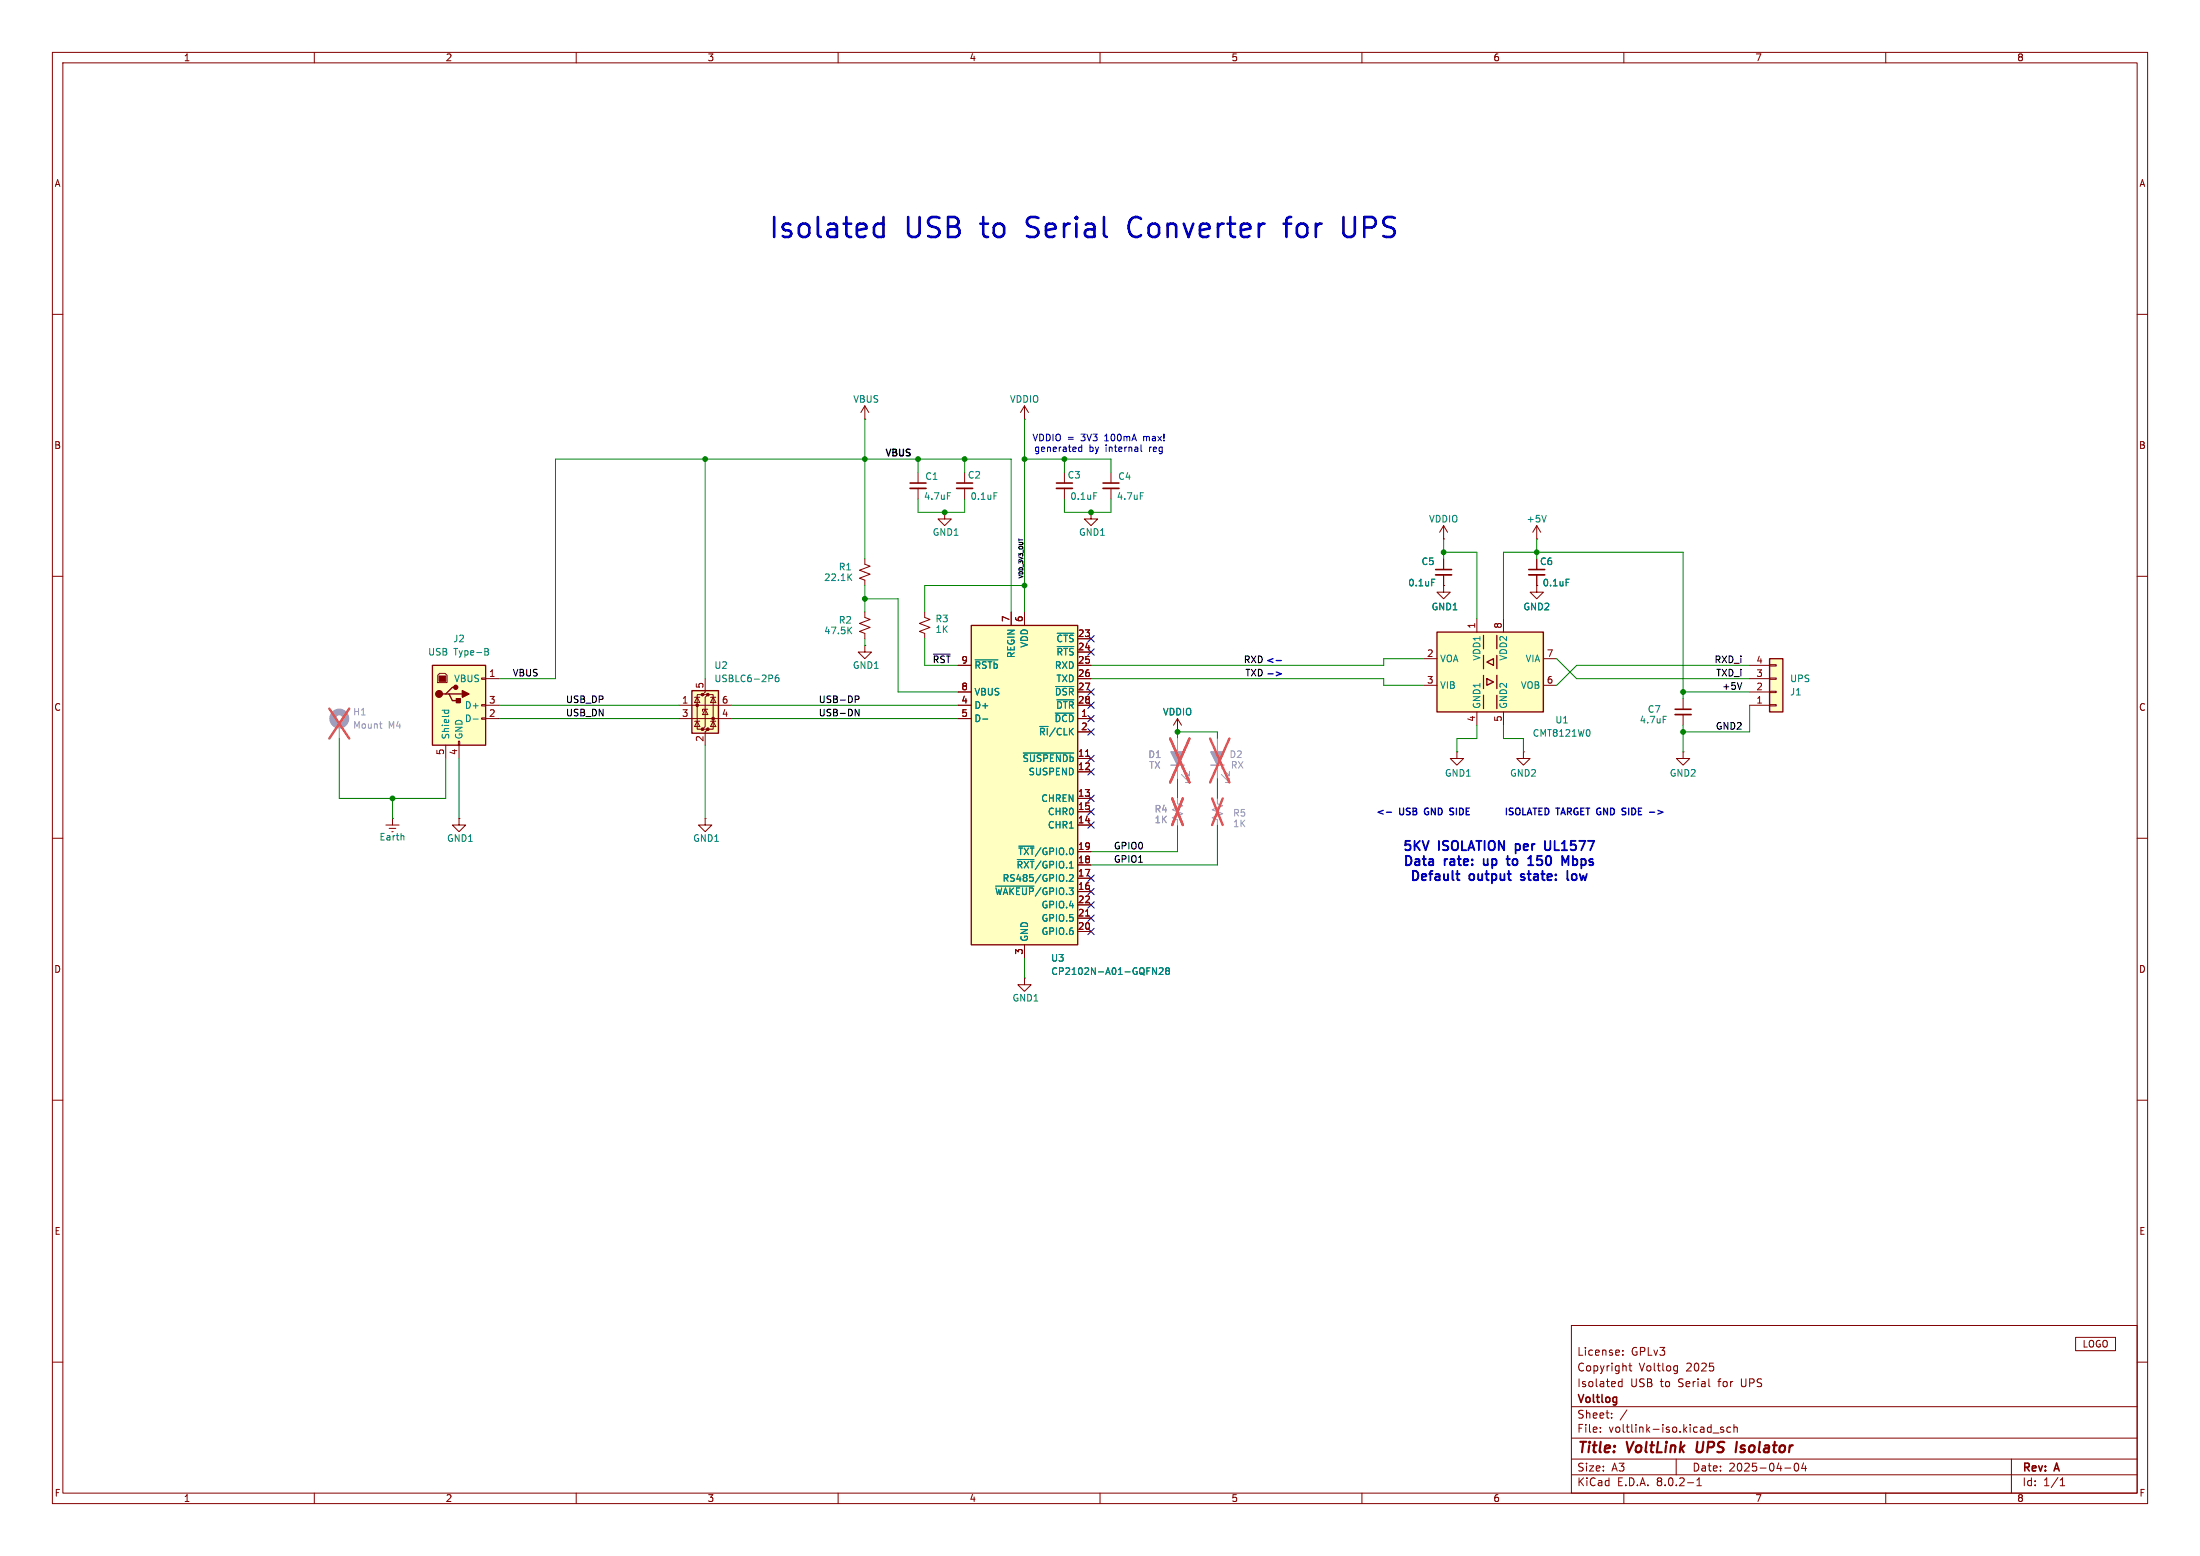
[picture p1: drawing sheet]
<svg xmlns="http://www.w3.org/2000/svg" width="420mm" height="297mm" viewBox="0 0 420 297" stroke-linecap="round" stroke-linejoin="round" font-family="sans-serif">
<g fill="none" stroke="#840000" stroke-width=".19">
<path d="M10 10h400v277h-400zM12 12h396v273h-396zM60 10v2M110 10v2M160 10v2M210 10v2M260 10v2M310 10v2M360 10v2M10 60h2M408 60h2M184.1 90.2v2"/>
<path d="M184.1 93.2v2.1M10 110h2M408 110h2M224.8 139.7h.1M224.8 137.2l-.8 1.2M224.8 137.2v2.5M224.8 137.2l.8 1.2M321.3 133.4v2M321.3 136.4v2M10 160h2M278.1 143.5v1.3h1.3l-1.3 1.3-1.2-1.3h1.2M278.1 143.5h.1"/>
<path d="M290.8 143.5v1.3h1.3l-1.3 1.3-1.2-1.3h1.2M290.8 143.5h.1M321.3 143.5v1.3h1.3l-1.3 1.3-1.3-1.3h1.3M321.3 143.5h.1M408 160h2M195.6 186.7v1.3h1.2l-1.2 1.2-1.3-1.2h1.3M195.6 186.7h.1M10 210h2M408 210h2M10 260h2M300 253h108v32h-108zM309.8 258.5v.2"/>
<path d="M309.8 257.8v.1M396.2 255.3h7.7v2.5h-7.7zM408 260h2M300 278.5h108M300 274.5h108M300 268.5h108M305.5 273.2v.2M305.5 272.5v.1M307.7 270.5v.2M307.7 269.8v.1M309.7 263.2v1.5M309.7 263.8l-.5-.1-.3 .3 .2 .6h.6"/>
<path d="M310.6 269.1l-1.3 1.9M310.9 260.7h.6M311.2 260.2v1.3l.3 .2M319.8 260.7l.4 .1M320 278.5v3M320.2 261.6l-.4 .1M320.2 260.7v1.2l-.1 .2-.4 .1M327 273.5h1.2M329 272.5l-.3-.1-.3 .2 .1 .2 .5 .2v.3h-.6M330.4 272.5l-.5-.1-.2 .3 .1 .6h.6M331 272.5l.2-.1 .4 .1 .1 .9M331 271.9v1.5"/>
<path d="M342.7 279.4l.2-.1a.8 .8 0 0 1 .5 .7 .8 .8 0 0 1-.5 .8 1 1 0 0 1-.2-1.4zM344.3 279.2l-.4 1.1h1M344.7 279.8v1M384 278.5v6.5M60 285v2M110 285v2M160 285v2M210 285v2M260 285v2M300 281.5h108M310 285v2M322.2 283h1.1"/>
<path d="M323.9 283.6h.9M323.9 282.5l.5-.4v1.5M340.7 280.2h1.2M360 285v2M393.3 283.6h.9M393.3 282.5l.4-.4v1.5"/>
</g>
<path d="M324.1 275.2l-.2 1.6 .3 .4M331.6 275.2l-.3 2M332.2 277.1l.2 .1" fill="none" stroke="#840000" stroke-width=".4"/>
<path d="M182.6 93.2h3.1M319.8 136.4h3" fill="none" stroke="#840000" stroke-width=".33"/>
<path d="M182.6 92.2h3.1M319.8 135.4h3" fill="none" stroke="#840000" stroke-width=".3"/>
<path d="M189.8 94.1h.6M317.5 136.7h.6" fill="none" stroke="#008484" stroke-width=".19"/>
<path d="M223.5 146.1h2.6" fill="none" stroke="#a1a1a1" stroke-width=".25"/>
<path d="M224.8 141v7.6M225.6 147.8l1.5 1.6v-.8v.8h-.8M225.6 146.6l1.5 1.5v-.8v.8h-.8" fill="none" stroke="#a1a1a1" stroke-width=".19"/>
<path d="M223.5 143.5h2.6l-1.3 2.6z" fill="#a1a1a1" stroke="#a1a1a1" stroke-width=".25"/>
<path d="M223.4 141l3.7 8.4M227.1 141l-3.7 8.4" fill="none" stroke="#e65255" stroke-width=".46"/>
<path d="M337.8 125.7h2.6v10.2h-2.6z" fill="#ffffc2"/>
<g fill="none" stroke="#840000" stroke-width=".19">
<path d="M165.1 77.5l-.8 1.2M165.1 77.5v2.5M165.1 77.5l.8 1.2M195.6 77.5l-.8 1.2M195.6 77.5v2.5M195.6 77.5l.7 1.2M165.1 80h.1M175.3 90.2v2M175.3 93.2v2.1M195.6 80h.1M334 134.6h3.8M334 132.1h3.8"/>
<path d="M334 129.5h3.8M334 127h3.8M337.8 126.9h1.3v.2h-1.3zM337.8 129.4h1.3v.3h-1.3zM337.8 132h1.3v.2h-1.3zM337.8 134.5h1.3v.2h-1.3z"/>
</g>
<path d="M337.8 125.7h2.6v10.2h-2.6z" fill="none" stroke="#840000" stroke-width=".25"/>
<path d="M173.7 93.2h3.1" fill="none" stroke="#840000" stroke-width=".33"/>
<path d="M173.7 92.2h3.1" fill="none" stroke="#840000" stroke-width=".3"/>
<path d="M180.9 94.1h.6" fill="none" stroke="#008484" stroke-width=".19"/>
<path d="M185.4 119.4h20.3v60.9h-20.3z" fill="#ffffc2"/>
<path d="M185.4 119.4h20.3v60.9h-20.3z" fill="none" stroke="#840000" stroke-width=".25"/>
<g fill="none" stroke="#840000" stroke-width=".19">
<path d="M208.3 97.8v1.3h1.2l-1.2 1.2-1.3-1.2h1.3M208.3 97.8h.1M165.1 106.7v1l1 .4-2 .7 2 .8-2 .8 1 .3v1.1M165.1 116.8v1.1l1 .3-2 .8 2 .8-2 .7 1 .4v1M193 116.8v2.6M195.6 116.8v2.6M293.4 111.8v1.2h1.2l-1.2 1.3-1.3-1.3h1.3M293.4 111.8h.1M165.1 123.2v1.3h1.3l-1.3 1.2-1.3-1.2h1.3M165.1 123.2h.1M182.9 137.2h2.5M182.9 127h2.5"/>
<path d="M182.9 132.1h2.5M182.9 134.6h2.5M205.7 137.2h2.6M205.7 139.7h2.6M205.7 121.9h2.6M205.7 124.5h2.6M205.7 127h2.6M205.7 129.5h2.6M205.7 132.1h2.6M205.7 134.6h2.6M73.7 157.5h2.5M74.3 158.1h1.3"/>
<path d="M74.9 156.2h.1M74.9 156.2v1.3M87.6 156.2v1.3h1.3l-1.3 1.3-1.2-1.3h1.2M87.6 156.2h.1M205.7 144.8h2.6M205.7 147.3h2.6M205.7 152.4h2.6M205.7 157.5h2.6M205.7 154.9h2.6M207.3 144.4h.7M205.7 170.2h2.6M205.7 167.6h2.6"/>
<path d="M205.7 165.1h2.6M205.7 162.6h2.6M205.7 177.8h2.6M205.7 175.3h2.6M205.7 172.7h2.6M207.3 174.8h.7M195.6 180.3v2.6"/>
</g>
<g fill="none" stroke="#008484" stroke-width=".19">
<path d="M162.1 110.1l.5 .7M162.6 109.5l-.7 .8M162.6 119.7l-.7 .7M162.1 120.2l.5 .8M186.2 126h4.3M187.6 137.3h1M201.4 136.1h3.6M201.5 131h3.5M201.8 133.6h3.2M201.8 120.9h3.2M201.8 123.4h3.2M77 159.6l.1 .7"/>
<path d="M195.3 143.7h9.7M190.1 169.1h7.3M194.2 164.1h3.2M194.5 161.5h2.9M203.6 168.1v.1M204.2 167.1l.4-.2 .3 .4-.8 .9h.8M220 184.7l.8 1.3v-1.3M221.3 184.9l.5-.2 .2 .4-.7 .9h.7M222.8 185.3l-.3-.3 .3-.3h.2l.2 .3-.2 .3M222.8 185.3l-.3 .2 .1 .4 .2 .1 .3-.1 .1-.1v-.4l-.2-.1M222.8 185.3h.2"/>
</g>
<path d="M64.8 138.4v2.6M72.4 138.2h.5M72.8 139h.1M224.8 152.4v1l1 .4-2 .8 2 .7-2 .8 1 .4v1M232.4 152.4v1l1 .4-2 .8 2 .7-2 .8 1 .4v1M232.4 141v7.6M233.2 147.8l1.5 1.6v-.8v.8h-.8M233.2 146.6l1.5 1.5v-.8v.8h-.8" fill="none" stroke="#a1a1a1" stroke-width=".19"/>
<path d="M62.9 135.3l3.8 5.7M66.7 135.3l-3.8 5.7M223.8 152.4l2 5.1M225.8 152.4l-2 5.1M231 141l3.7 8.4M231.4 152.4l2 5.1M233.4 152.4l-2 5.1M234.7 141l-3.7 8.4" fill="none" stroke="#e65255" stroke-width=".46"/>
<path d="M231.1 146.1h2.6" fill="none" stroke="#a1a1a1" stroke-width=".25"/>
<path d="M231.1 143.5h2.6l-1.3 2.6z" fill="#a1a1a1" stroke="#a1a1a1" stroke-width=".25"/>
<circle cx="64.8" cy="137.2" r="1.27" fill="none" stroke="#a1a1a1" stroke-width="1.3"/>
<path d="M82.5 127h10.2v15.2h-10.2z" fill="#ffffc2"/>
<path d="M82.5 127h10.2v15.2h-10.2zM85.1 132.5h.6l.7 1.2h1.2M85.7 132.5h2.6M87 131.2h-.6l-1.3 1.3h-.6" fill="none" stroke="#840000" stroke-width=".25"/>
<g fill="#840000" stroke="#840000" stroke-width=".25">
<path d="M88.3 131.8l1.2 .7-1.2 .6z"/>
<path d="M87.1 133.4h.8v.7h-.8z"/>
<circle cx="83.8" cy="132.5" r=".63"/>
<circle cx="87" cy="131.2" r=".38"/>
</g>
<path d="M83.8 129h1.3v1h-1.3z" fill="#840000" stroke="#840000" stroke-width=".19"/>
<g fill="none" stroke="#840000" stroke-width=".19">
<path d="M176.5 116.8v1.1l1 .3-2 .8 2 .8-2 .7 1 .4v1M83.6 128.9l.3-.4h1.1l.3 .4v1.4h-1.7zM91.9 137h.8v.3h-.8zM91.9 134.5h.8v.2h-.8zM91.9 129.4h.8v.3h-.8zM92.7 129.5h2.5M92.7 137.2h2.5M92.7 134.6h2.5M85.1 142.2v2.6M87.5 141.5h.3v.7h-.3zM87.6 142.2v2.6M134.6 156.2v1.3h1.3l-1.3 1.3-1.3-1.3h1.3"/>
<path d="M134.6 156.2h.1"/>
</g>
<path d="M84.4 135.6h1.3M84.9 135.6l-.1 .3M85.6 135.6l.1 .3M90.3 137.3h1M92.6 123.8l.6 .1v.2l-.2 .3M92.6 124.4h.4M93 124.4l.3 .2-.1 .3-.6 .1" fill="none" stroke="#008484" stroke-width=".19"/>
<path d="M132.1 131.8h5.1v8.2h-5.1z" fill="#ffffc2"/>
<g fill="#840000" stroke="#840000" stroke-width=".19">
<circle cx="133.1" cy="134.6" r=".25"/>
<circle cx="134.1" cy="139.2" r=".25"/>
<circle cx="134.1" cy="132.6" r=".25"/>
<circle cx="135.1" cy="139.2" r=".25"/>
<circle cx="135.1" cy="132.6" r=".25"/>
<circle cx="136.1" cy="137.2" r=".25"/>
</g>
<g fill="none" stroke="#840000" stroke-width=".19">
<path d="M180.3 97.8v1.3h1.3l-1.3 1.2-1.2-1.2h1.2M180.3 97.8h.1M212.1 90.2v2M212.1 93.2v2.1M293.4 102.9h.1M293.4 100.3l-.8 1.3M293.4 100.3v2.6M293.4 106.7v2M293.4 109.7v2.1M293.4 100.3l.7 1.3M129.5 137.2h10.2M129.5 134.6h10.2"/>
<path d="M132.6 137.7h1M132.6 133.1h1M133.1 133.1l.5 1h-1zM133.1 137.7l.5 1h-1zM134.1 132.6h-1v6.6h1M134.6 135.4l.5 1h-1zM134.6 129.5v2.6l-.5 .5h1l-.5 .5v5.6l-.5 .5h1l-.5 .5v2.5M135.1 135.4h-1v.4M135.1 132.6h1v6.6h-1M135.6 137.7h1.1M135.6 133.1h1.1M136.1 137.7l.6 1h-1.1z"/>
<path d="M136.1 133.1l.6 1h-1.1z"/>
</g>
<path d="M132.1 131.8h5.1v8.2h-5.1z" fill="none" stroke="#840000" stroke-width=".25"/>
<path d="M217.7 94.1h.6M295.2 98.4l-.4 1.2M299 110.6h.6M147.4 128.9l.1 .2-.1 .4M148.6 128.8l-.4 .1a.85 .85 0 0 0 0 1.2l.5-.1v-.4l-.2-.3-.4 .1-.1 .2" fill="none" stroke="#008484" stroke-width=".19"/>
<path d="M210.6 93.2h3M291.8 109.7h3.1" fill="none" stroke="#840000" stroke-width=".33"/>
<path d="M210.6 92.2h3M291.8 108.7h3.1" fill="none" stroke="#840000" stroke-width=".3"/>
<path d="M274.3 120.7h20.3v15.2h-20.3z" fill="#ffffc2"/>
<path d="M274.3 120.7h20.3v15.2h-20.3zM283.2 125.1v2.5M283.2 128.9v2.5M283.8 129.5l1.3 .7-1.3 .6zM283.8 126.4l1.3-.7v1.3zM285.7 121.3v2.5M285.7 125.1v2.5M285.7 128.9v2.5M285.7 132.7v2.6" fill="none" stroke="#840000" stroke-width=".25"/>
<g fill="none" stroke="#840000" stroke-width=".19">
<path d="M203.2 90.2v2M203.2 93.2v2.1M193 116.8v2.6M195.6 116.8v2.6M275.6 102.9h.1M275.6 111.8v1.2h1.3l-1.3 1.3-1.3-1.3h1.3M275.6 111.8h.1M275.6 100.3l-.8 1.3M275.6 100.3v2.6M275.6 106.7v2M275.6 109.7v2.1M275.6 100.3l.8 1.3"/>
<path d="M281.9 118.1v2.6M287 118.1v2.6M293.4 111.8h.1M293.4 106.7v2M293.4 109.7v2.1M182.9 137.2h2.5M182.9 127h2.5M182.9 132.1h2.5M182.9 134.6h2.5M205.7 137.2h2.6M205.7 139.7h2.6M205.7 121.9h2.6"/>
<path d="M205.7 124.5h2.6M205.7 127h2.6M205.7 129.5h2.6M205.7 132.1h2.6M205.7 134.6h2.6M224.8 139.7h.1M271.8 125.7h2.5M271.8 130.8h2.5M281.9 135.9v2.5M287 135.9v2.5M294.6 125.7h2.6M294.6 130.8h2.6"/>
<path d="M205.7 144.8h2.6M205.7 147.3h2.6M205.7 152.4h2.6M205.7 157.5h2.6M205.7 154.9h2.6M207.3 144.4h.7M205.7 170.2h2.6M205.7 167.6h2.6M205.7 165.1h2.6M205.7 162.6h2.6M205.7 177.8h2.6M205.7 175.3h2.6"/>
<path d="M205.7 172.7h2.6M207.3 174.8h.7M195.6 180.3v2.6"/>
</g>
<g fill="none" stroke="#008484" stroke-width=".19">
<path d="M208.8 94.1h.6M273.3 110.6h.6M299 110.6h.6M186.2 126h4.3M187.6 137.3h1M201.4 136.1h3.6M201.5 131h3.5M201.8 133.6h3.2M201.8 120.9h3.2M201.8 123.4h3.2M303.4 139.4l.1 .3-.1 .7M195.3 143.7h9.7"/>
<path d="M190.1 169.1h7.3M194.2 164.1h3.2M194.5 161.5h2.9M203.6 168.1v.1M204.2 167.1l.4-.2 .3 .4-.8 .9h.8M220 184.7l.8 1.3v-1.3M221.3 184.9l.5-.2 .2 .4-.7 .9h.7M222.8 185.3l-.3-.3 .3-.3h.2l.2 .3-.2 .3M222.8 185.3l-.3 .2 .1 .4 .2 .1 .3-.1 .1-.1v-.4l-.2-.1M222.8 185.3h.2"/>
</g>
<path d="M201.7 93.2h3M274.1 109.7h3" fill="none" stroke="#840000" stroke-width=".33"/>
<path d="M201.7 92.2h3M274.1 108.7h3" fill="none" stroke="#840000" stroke-width=".3"/>
<path d="M163.3 135.4l.7 1.2v-1.2M163.3 132.8h.4l.3 .3-.1 .3-.6 .1M178.2 124.9h3.2M332.5 130.3l-.4 1.3" fill="none" stroke="#000" stroke-width=".19"/>
<path d="M243.6 128.3l1 .3-1 .4M243.6 126.1h1M264.7 155h.9M276.8 155.5h.5M276.9 154.8l.4 .1M277.3 154.2l-.4 .1M309.7 155.5h.4M309.8 154.8l.3 .1M310.2 154.2l-.4 .1M314.9 155h1" fill="none" stroke="#0000c2" stroke-width=".25"/>
<path d="M167.6 42.7h.7l.4 .2M168.7 41.4v3.8M168.7 45.1l-.4 .1h-.7M215.8 42a2.65 2.65 0 0 0 0 2.7M245 42.7h1.5M246.5 41.4l-.7 .2-.2 .4v3.2M256.8 45.1l.4 .1h.7l.4-.1" fill="none" stroke="#0000c2" stroke-width=".5"/>
<path d="M206.5 84.9v1.3M206.5 85.4l-.4-.1-.2 .3 .1 .5h.5M217.8 84.9v1.1l.2 .2" fill="none" stroke="#0000c2" stroke-width=".19"/>
<path d="M278 166.8h.6M278.2 166.2v1.6l.1 .1 .3 .1M287.6 164h.6M287.8 163.4v1.5l.1 .2h.3M291.7 165.1h1M294.9 160.5v1.4l.2 .3 .5 .1M298.2 163.4l.6 1.2 .6-1.2v1.7M299.2 166.2v1.6l.3 .2M300.3 163.4v1.7M300.3 165.1h.1M300.4 164h-.1" fill="none" stroke="#0000c2" stroke-width=".36"/>
<g fill="none" stroke="#008400" stroke-width=".19">
<path d="M134.6 87.6v41.9M165.1 80v26.7M175.3 87.6v2.6M175.3 95.3v2.5h8.8v-2.5M184.1 87.6v2.6M195.6 80v36.8M195.6 87.6h16.5v2.6M203.2 95.3v2.5h8.9v-2.5M203.2 87.6v2.6M165.1 111.8v5M165.1 114.3h6.3v17.8h11.5M193 116.8v-29.2h-87v41.9h-10.8"/>
<path d="M195.6 111.8h-19.1v5M275.6 105.4h6.3v12.7M275.6 102.9v3.8M287 118.1v-12.7h34.3v28M293.4 102.9v3.8M95.2 134.6h34.3M95.2 137.2h34.3M139.7 134.6h43.2M139.7 137.2h43.2M165.1 121.9v1.3M176.5 121.9v5.1h6.4M208.3 129.5h55.9v1.3h7.6"/>
<path d="M271.8 125.7h-7.6v1.3h-55.9M281.9 138.4v2.6h-3.8v2.5M287 138.4v2.6h3.8v2.5M297.2 125.7l3.8 3.8h33M321.3 138.4v5.1M321.3 132.1h12.7M334 134.6v5.1h-12.7M334 127h-33l-3.8 3.8M64.8 141v11.4h20.3v-7.6M74.9 152.4v3.8M87.6 144.8v11.4M134.6 142.2v14"/>
<path d="M224.8 141v-1.3h7.6v1.3M224.8 148.6v3.8M224.8 157.5v5.1h-16.5M232.4 157.5v7.6h-24.1M232.4 148.6v3.8M195.6 182.9v3.8"/>
</g>
<g fill="none" stroke="#000084" stroke-width=".19">
<path d="M207.7 134l1.2 1.2M207.7 123.9l1.2 1.2M207.7 136.6l1.2 1.2M207.7 121.3l1.2 1.2M207.7 139.1l1.2 1.2M207.7 131.5l1.2 1.2M208.9 134l-1.2 1.2M208.9 123.9l-1.2 1.2M208.9 136.6l-1.2 1.2M208.9 121.3l-1.2 1.2M208.9 139.1l-1.2 1.2M208.9 131.5l-1.2 1.2"/>
<path d="M207.7 154.3l1.2 1.2M207.7 156.9l1.2 1.2M207.7 151.8l1.2 1.2M207.7 146.7l1.2 1.2M207.7 144.2l1.2 1.2M208.9 154.3l-1.2 1.2M208.9 156.9l-1.2 1.2M208.9 151.8l-1.2 1.2M208.9 146.7l-1.2 1.2M208.9 144.2l-1.2 1.2M207.7 172.1l1.2 1.2M207.7 169.6l1.2 1.2"/>
<path d="M207.7 167l1.2 1.2M207.7 177.2l1.2 1.2M207.7 174.7l1.2 1.2M208.9 172.1l-1.2 1.2M208.9 169.6l-1.2 1.2M208.9 167l-1.2 1.2M208.9 177.2l-1.2 1.2M208.9 174.7l-1.2 1.2"/>
</g>
<path d="M224.8 141v2.5M224.8 146.1v2.5M224.8 152.4v1M224.8 156.5v1" fill="none" stroke="#a1a1a1" stroke-width=".19"/>
<path d="M223.4 141l3.7 8.4M223.8 152.4l2 5.1M225.8 152.4l-2 5.1M227.1 141l-3.7 8.4" fill="none" stroke="#e65255" stroke-width=".46"/>
<g fill="#008400" stroke="#008400" stroke-width=".19">
<circle cx="165.1" cy="114.3" r=".46"/>
<circle cx="180.3" cy="97.8" r=".46"/>
<circle cx="203.2" cy="87.6" r=".46"/>
<circle cx="208.3" cy="97.8" r=".46"/>
<circle cx="195.6" cy="111.8" r=".46"/>
<circle cx="195.6" cy="87.6" r=".46"/>
<circle cx="184.1" cy="87.6" r=".46"/>
<circle cx="224.8" cy="139.7" r=".46"/>
<circle cx="275.6" cy="105.4" r=".46"/>
<circle cx="293.4" cy="105.4" r=".46"/>
<circle cx="175.3" cy="87.6" r=".46"/>
<circle cx="134.6" cy="87.6" r=".46"/>
<circle cx="165.1" cy="87.6" r=".46"/>
<circle cx="74.9" cy="152.4" r=".46"/>
<circle cx="321.3" cy="132.1" r=".46"/>
<circle cx="321.3" cy="139.7" r=".46"/>
</g>
<g font-size="5.3" fill="#0000c2">
<text x="146.6" y="45.7">Isolated</text>
<text x="172.9" y="45.7">USB</text>
<text x="187.9" y="45.7">to</text>
<text x="197.2" y="45.7">Serial</text>
<text x="217.3" y="45.7">Converter</text>
<text x="248" y="45.7">for</text>
<text x="259.6" y="45.7">UPS</text>
</g>
<g font-size="2.8" fill="#840000">
<text x="301" y="277.9">Title:</text>
<text x="310.6" y="277.9">VoltLink</text>
<text x="324.7" y="277.9">UPS</text>
<text x="333" y="277.9">Isolator</text>
</g>
<g font-size="2.5" fill="#0000c2">
<text x="267.6" y="162.9">5KV</text>
<text x="267.7" y="165.8">Data</text>
<text x="274.6" y="162.9">ISOLATION</text>
<text x="275.7" y="165.8">rate:</text>
<text x="283.9" y="165.8">up</text>
<text x="289.2" y="165.8">to</text>
<text x="290" y="162.9">per</text>
<text x="293.9" y="165.8">150</text>
<text x="296.3" y="162.9">UL1577</text>
<text x="301" y="165.8">Mbps</text>
<text x="269" y="168.6">Default</text>
<text x="280.5" y="168.6">output</text>
<text x="291.1" y="168.6">state:</text>
<text x="300.6" y="168.6">low</text>
</g>
<g font-size="2.1" fill="#840000">
<text x="301" y="262">Copyright</text>
<text x="301" y="259">License:</text>
<text x="311.4" y="259">GPLv3</text>
<text x="312.9" y="262">Voltlog</text>
<text x="321.9" y="262">2025</text>
<text x="301" y="268.2">Voltlog</text>
<text x="301" y="265">Isolated</text>
<text x="311.2" y="265">USB</text>
<text x="317" y="265">to</text>
<text x="320.5" y="265">Serial</text>
<text x="328.3" y="265">for</text>
<text x="332.8" y="265">UPS</text>
<text x="301" y="273.7">File:</text>
<text x="301" y="271">Sheet:</text>
<text x="307.1" y="273.7">voltlink-iso.kicad_sch</text>
<text x="301" y="281.1">Size:</text>
<text x="307.6" y="281.1">A3</text>
<text x="323" y="281.1">Date:</text>
<text x="330" y="281.1">2025-04-04</text>
<text x="386" y="281.3">Rev:</text>
<text x="392.4" y="281.3">A</text>
<text x="301" y="283.9">KiCad</text>
<text x="308.7" y="283.9">E.D.A.</text>
<text x="316.3" y="283.9">8.0.2-1</text>
<text x="386" y="283.9">Id:</text>
<text x="390.1" y="283.9">1/1</text>
</g>
<g font-size="1.8" fill="#840000">
<text x="35" y="11.9">1</text>
<text x="85" y="11.9">2</text>
<text x="135" y="11.9">3</text>
<text x="185" y="11.9">4</text>
<text x="235" y="11.9">5</text>
<text x="285" y="11.9">6</text>
<text x="335" y="11.9">7</text>
<text x="385" y="11.9">8</text>
<text x="10.3" y="35.9">A</text>
<text x="408.3" y="35.9">A</text>
<text x="10.3" y="85.9">B</text>
<text x="408.2" y="85.9">B</text>
<text x="192.8" y="118.8" transform="rotate(-90 192.8 118.8)">7</text>
<text x="195.3" y="118.8" transform="rotate(-90 195.3 118.8)">6</text>
<text x="205.7" y="121.7">23</text>
<text x="205.7" y="124.2">24</text>
<text x="272.3" y="125.5">2</text>
<text x="281.7" y="120.1" transform="rotate(-90 281.7 120.1)">1</text>
<text x="286.8" y="120.1" transform="rotate(-90 286.8 120.1)">8</text>
<text x="295.2" y="125.5">7</text>
<text x="93.3" y="129.3">1</text>
<text x="134.4" y="131.5" transform="rotate(-90 134.4 131.5)">5</text>
<text x="183.4" y="131.8">8</text>
<text x="183.4" y="126.7">9</text>
<text x="205.7" y="126.7">25</text>
<text x="205.7" y="129.3">26</text>
<text x="205.7" y="131.8">27</text>
<text x="272.3" y="130.6">3</text>
<text x="295.2" y="130.6">6</text>
<text x="335.2" y="131.8">2</text>
<text x="335.2" y="129.3">3</text>
<text x="335.2" y="126.7">4</text>
<text x="10.3" y="135.9">C</text>
<text x="93.3" y="136.9">2</text>
<text x="93.3" y="134.4">3</text>
<text x="130.1" y="134.4">1</text>
<text x="130.1" y="136.9">3</text>
<text x="137.7" y="136.9">4</text>
<text x="137.7" y="134.4">6</text>
<text x="183.4" y="134.4">4</text>
<text x="183.4" y="136.9">5</text>
<text x="205.7" y="134.4">28</text>
<text x="206.3" y="136.9">1</text>
<text x="281.7" y="137.9" transform="rotate(-90 281.7 137.9)">4</text>
<text x="286.8" y="137.9" transform="rotate(-90 286.8 137.9)">5</text>
<text x="335.2" y="134.4">1</text>
<text x="408.2" y="135.9">C</text>
<text x="134.4" y="141.7" transform="rotate(-90 134.4 141.7)">2</text>
<text x="206.3" y="139.4">2</text>
<text x="84.8" y="144.2" transform="rotate(-90 84.8 144.2)">5</text>
<text x="87.4" y="144.2" transform="rotate(-90 87.4 144.2)">4</text>
<text x="205.7" y="144.5">11</text>
<text x="205.7" y="147.1">12</text>
<text x="205.7" y="152.1">13</text>
<text x="205.7" y="154.7">15</text>
<text x="205.7" y="157.2">14</text>
<text x="205.7" y="167.4">17</text>
<text x="205.7" y="164.8">18</text>
<text x="205.7" y="162.3">19</text>
<text x="205.7" y="169.9">16</text>
<text x="205.7" y="172.5">22</text>
<text x="205.7" y="177.5">20</text>
<text x="205.7" y="175">21</text>
<text x="10.3" y="185.9">D</text>
<text x="195.3" y="182.3" transform="rotate(-90 195.3 182.3)">3</text>
<text x="408.2" y="185.9">D</text>
<text x="10.3" y="235.9">E</text>
<text x="408.3" y="235.9">E</text>
<text x="397.5" y="257.4">LOGO</text>
<text x="10.3" y="285.9">F</text>
<text x="35" y="286.9">1</text>
<text x="85" y="286.9">2</text>
<text x="135" y="286.9">3</text>
<text x="185" y="286.9">4</text>
<text x="235" y="286.9">5</text>
<text x="285" y="286.9">6</text>
<text x="335" y="286.9">7</text>
<text x="385" y="286.9">8</text>
<text x="408.3" y="285.9">F</text>
</g>
<g font-size="1.8" fill="#008484">
<text x="162.8" y="77.1">VBUS</text>
<text x="192.7" y="77.1">VDDIO</text>
<text x="176.3" y="95.6">4.7uF</text>
<text x="176.5" y="91.8">C1</text>
<text x="184.7" y="91.5">C2</text>
<text x="185.2" y="95.6">0.1uF</text>
<text x="203.7" y="91.5">C3</text>
<text x="204.2" y="95.6">0.1uF</text>
<text x="213.1" y="95.6">4.7uF</text>
<text x="213.4" y="91.8">C4</text>
<text x="272.7" y="99.9">VDDIO</text>
<text x="291.3" y="99.9">+5V</text>
<text x="178" y="102.5">GND1</text>
<text x="205.9" y="102.5">GND1</text>
<text x="157.2" y="111.1">22.1K</text>
<text x="160" y="109.1">R1</text>
<text x="268.7" y="112.1">0.1uF</text>
<text x="271.3" y="108.1">C5</text>
<text x="293.9" y="108.1">C6</text>
<text x="294.4" y="112.1">0.1uF</text>
<text x="160" y="119.2">R2</text>
<text x="178.5" y="119">R3</text>
<text x="273.2" y="116.7">GND1</text>
<text x="290.7" y="116.7">GND2</text>
<text x="81.6" y="125.3">USB</text>
<text x="86.4" y="122.8">J2</text>
<text x="86.6" y="125.3">Type-B</text>
<text x="157.2" y="121.3">47.5K</text>
<text x="178.5" y="121">1K</text>
<text x="193.9" y="125.7" transform="rotate(-90 193.9 125.7)">REGIN</text>
<text x="196.4" y="123.7" transform="rotate(-90 196.4 123.7)">VDD</text>
<text x="201.6" y="122.8">~{CTS}</text>
<text x="201.6" y="125.3">~{RTS}</text>
<text x="86.6" y="130.4">VBUS</text>
<text x="136.3" y="127.9">U2</text>
<text x="136.3" y="130.4">USBLC6-2P6</text>
<text x="162.7" y="127.9">GND1</text>
<text x="185.9" y="127.9">~{RSTb}</text>
<text x="201.3" y="127.9">RXD</text>
<text x="201.6" y="130.4">TXD</text>
<text x="274.8" y="126.6">VOA</text>
<text x="274.8" y="131.7">VIB</text>
<text x="282.8" y="126.2" transform="rotate(-90 282.8 126.2)">VDD1</text>
<text x="287.9" y="126.2" transform="rotate(-90 287.9 126.2)">VDD2</text>
<text x="290.2" y="131.7">VOB</text>
<text x="291.1" y="126.6">VIA</text>
<text x="341.6" y="130.4">UPS</text>
<text x="88.6" y="135.5">D+</text>
<text x="185.9" y="135.5">D+</text>
<text x="185.9" y="132.9">VBUS</text>
<text x="201.3" y="132.9">~{DSR}</text>
<text x="201.5" y="135.5">~{DTR}</text>
<text x="221.9" y="136.8">VDDIO</text>
<text x="282.8" y="135.4" transform="rotate(-90 282.8 135.4)">GND1</text>
<text x="287.9" y="135.4" transform="rotate(-90 287.9 135.4)">GND2</text>
<text x="314.5" y="136.2">C7</text>
<text x="341.6" y="132.9">J1</text>
<text x="86" y="141.2" transform="rotate(-90 86 141.2)">Shield</text>
<text x="88.5" y="141.2" transform="rotate(-90 88.5 141.2)">GND</text>
<text x="88.6" y="138">D-</text>
<text x="185.9" y="138">D-</text>
<text x="198.3" y="140.6">~{RI}/CLK</text>
<text x="201.2" y="138">~{DCD}</text>
<text x="292.5" y="140.8">CMT8121W0</text>
<text x="296.8" y="138.3">U1</text>
<text x="312.9" y="138.3">4.7uF</text>
<text x="195.1" y="145.6">~{SUSPENDb}</text>
<text x="196.3" y="148.2">SUSPEND</text>
<text x="275.7" y="148.4">GND1</text>
<text x="288.2" y="148.4">GND2</text>
<text x="318.7" y="148.4">GND2</text>
<text x="198.7" y="153.3">CHREN</text>
<text x="199.9" y="155.8">CHR0</text>
<text x="72.3" y="160.6">Earth</text>
<text x="85.2" y="160.9">GND1</text>
<text x="132.2" y="160.9">GND1</text>
<text x="199.9" y="158.3">CHR1</text>
<text x="194" y="166">~{RXT}/GPIO.1</text>
<text x="194.3" y="163.4">~{TXT}/GPIO.0</text>
<text x="189.8" y="171">~{WAKEUP}/GPIO.3</text>
<text x="191.3" y="168.5">RS485/GPIO.2</text>
<text x="198.7" y="173.6">GPIO.4</text>
<text x="196.4" y="179.8" transform="rotate(-90 196.4 179.8)">GND</text>
<text x="198.7" y="178.7">GPIO.6</text>
<text x="198.7" y="176.1">GPIO.5</text>
<text x="200.6" y="183.7">U3</text>
<text x="193.2" y="191.4">GND1</text>
<text x="200.6" y="186.3">CP2102N-A01-GQFN28</text>
</g>
<g font-size="1.8">
<text x="168.9" y="87.2">VBUS</text>
<text x="97.8" y="129.2">VBUS</text>
<text x="178" y="126.7">~{RST}9</text>
<text x="327.2" y="126.7">RXD_i</text>
<text x="327.5" y="129.2">TXD_i</text>
<text x="328.7" y="131.7">+5V</text>
<text x="107.9" y="134.3">USB_DP</text>
<text x="107.9" y="136.8">USB_DN</text>
<text x="156.2" y="136.8">USB-DN</text>
<text x="156.2" y="134.3">USB-DP</text>
<text x="327.5" y="139.4">GND2</text>
<text x="212.6" y="162.2">GPIO0</text>
<text x="212.6" y="164.8">GPIO1</text>
</g>
<g font-size="1.8" fill="#0000c2">
<text x="197" y="84.4">VDDIO =</text>
<text x="197.3" y="86.5">generated</text>
<text x="206.5" y="84.4">3V3</text>
<text x="207.9" y="86.5">by</text>
<text x="211.2" y="84.4">100mA</text>
<text x="211.2" y="86.5">internal</text>
<text x="218.7" y="84.4">max!</text>
<text x="219.7" y="86.5">reg</text>
<text x="237.3" y="126.7">RXD &lt;-</text>
<text x="237.6" y="129.2">TXD -&gt;</text>
<text x="262.5" y="156">&lt;-</text>
<text x="267.2" y="156">USB</text>
<text x="272.5" y="156">GND</text>
<text x="277.8" y="156">SIDE</text>
<text x="287" y="156">ISOLATED TARGET GND</text>
<text x="310.7" y="156">SIDE</text>
<text x="316.4" y="156">-&gt;</text>
</g>
<g font-size="1.8" fill="#a1a1a1">
<text x="67.3" y="136.8">H1</text>
<text x="67.3" y="139.3">Mount</text>
<text x="74.1" y="139.3">M4</text>
<text x="219.1" y="144.9">D1</text>
<text x="219.3" y="146.9">TX</text>
<text x="234.6" y="144.9">D2</text>
<text x="234.9" y="146.9">RX</text>
<text x="220.3" y="155.3">R4</text>
<text x="220.3" y="157.3">1K</text>
<text x="235.3" y="156.1">R5</text>
<text x="235.3" y="158.1">1K</text>
</g>
<text font-size="1.1" x="195.4" y="110.5" transform="rotate(-90 195.4 110.5)">VDD_3V3_OUT</text>
</svg>
